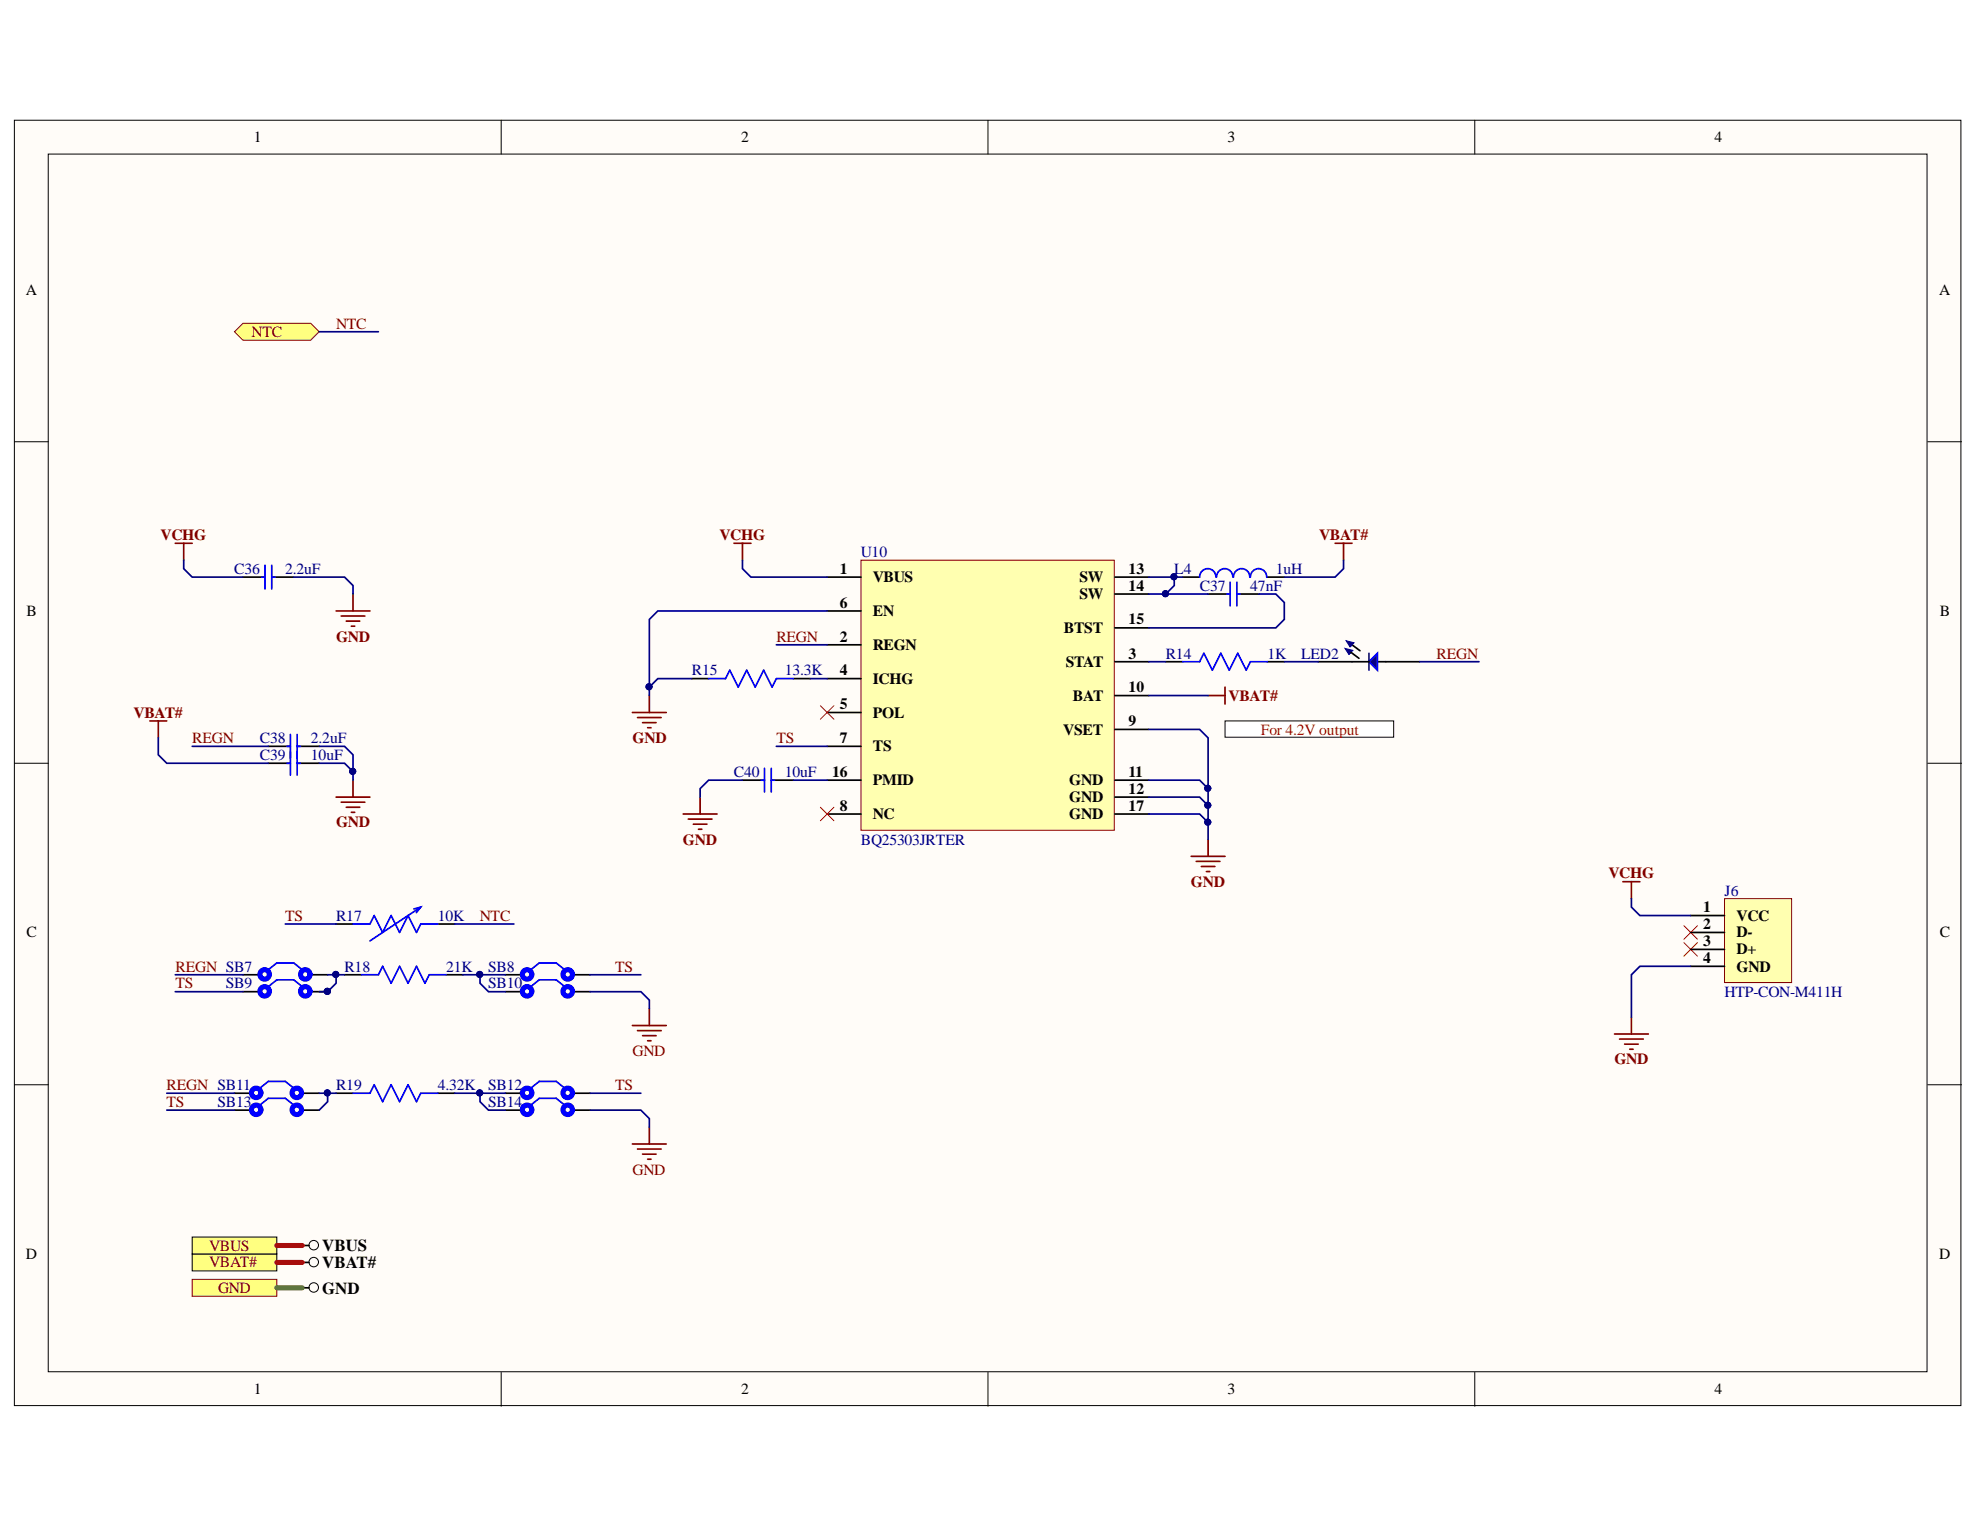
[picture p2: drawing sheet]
<svg xmlns="http://www.w3.org/2000/svg" width="279mm" height="216mm" viewBox="0 0 279 216" stroke-linecap="round" stroke-linejoin="round" font-family="sans-serif">
<g fill="#fffcf8" stroke="#000" stroke-width=".14">
<path d="M2 17h274.7v181.3h-274.7z"/>
<path d="M6.8 21.7h265.1v171.9h-265.1z"/>
</g>
<path d="M70.7 17v4.7M139.4 17v4.7M208.1 17v4.7M2 62.3h4.8M272 62.3h4.8M2 107.7h4.8M272 107.7h4.8M2 153.1h4.8M272 153.1h4.8M70.7 193.7v4.7M139.4 193.7v4.7M208.1 193.7v4.7" fill="none" stroke="#000" stroke-width=".14"/>
<path d="M37.9 107.7h3.1M41.9 107.7h3.1" fill="none" stroke="#000" stroke-width=".24"/>
<path d="M40.5 107.7h.5M41 106v3.4M41.9 106v3.4M41.9 107.7h.5" fill="none" stroke="#00f" stroke-width=".24"/>
<path d="M121.5 79h35.7v38.2h-35.7z" fill="#ffffb0" stroke="#800000" stroke-width=".14"/>
<g fill="none" stroke="#000" stroke-width=".24">
<path d="M116.7 81.4h4.8M116.7 91h4.8M116.7 95.8h4.8M116.7 86.2h4.8M157.3 81.4h4.8M157.3 93.4h4.8M157.3 98.2h4.8M157.3 83.8h4.8M157.3 88.6h4.8M116.7 100.5h4.8M116.7 105.3h4.8M116.7 114.9h4.8"/>
<path d="M116.7 110.1h4.8M157.3 114.9h4.8M157.3 102.9h4.8M157.3 110.1h4.8M157.3 112.5h4.8"/>
</g>
<path d="M115.8 113.9l1.9 1.9M117.7 113.9l-1.9 1.9" fill="none" stroke="#f00" stroke-width=".14"/>
<path d="M170.5 118.4v2.4M168.1 120.8h4.8M168.8 121.6h3.3M169.5 122.3h1.9M170.2 123h.5" fill="none" stroke="#800000" stroke-width=".24"/>
<path d="M172.9 101.7h23.8v2.3h-23.8z" fill="#fff" stroke="#000" stroke-width=".14"/>
<g fill="none" stroke="#000" stroke-width=".24">
<path d="M34.3 81.4h3.1M38.3 81.4h3.2M97.6 95.8h2.4M111.9 95.8h2.4M164.5 93.4h2.4M166.9 81.4h2.4M170.5 83.8h3.1M174.5 83.8h3.1M178.8 93.4h2.4M178.8 81.4h2.4M37.9 105.3h3.1M41.9 105.3h3.1"/>
<path d="M104.8 110.1h3.1M108.8 110.1h3.1"/>
</g>
<g fill="none" stroke="#00f" stroke-width=".24">
<path d="M37.4 79.8v3.3M38.3 79.8v3.3M36.9 81.4h.5M38.3 81.4h.5M100 95.8h2.4l.6-1.2 1.2 2.4 1.2-2.4 1.2 2.4 1.2-2.4 1.2 2.4 .5-1.2h2.4M166.9 93.4h2.4l.6-1.2 1.2 2.4 1.2-2.4 1.2 2.4 1.2-2.4 1.2 2.4 .5-1.2h2.4M171.6 81.4a1.15 1.15 0 0 0-1.2-1.2 1.15 1.15 0 0 0-1.1 1.2M173.1 83.8h.5M173.6 82.2v3.3M174 81.4a1.15 1.15 0 0 0-1.2-1.2 1.15 1.15 0 0 0-1.1 1.2M174.5 82.2v3.3M174.5 83.8h.5"/>
<path d="M176.4 81.4a1.15 1.15 0 0 0-1.2-1.2 1.15 1.15 0 0 0-1.1 1.2M178.7 81.4a1.15 1.15 0 0 0-1.1-1.2 1.15 1.15 0 0 0-1.1 1.2M40.5 105.3h.5M41 103.6v3.4M41.9 103.6v3.4M41.9 105.3h.5M107.4 110.1h.5M107.9 108.4v3.4M108.8 108.4v3.4M108.8 110.1h.5"/>
</g>
<g fill="none" stroke="#800000" stroke-width=".24">
<path d="M47.4 86.2h4.8M48.1 86.9h3.4M48.9 87.6h1.9M49.6 88.4h.5M49.8 83.8v2.4M91.6 98.2v2.3M47.4 112.5h4.8M48.1 113.2h3.4M48.9 113.9h1.9M49.6 114.6h.5M49.8 110.1v2.4M89.2 100.5h4.8"/>
<path d="M90 101.3h3.3M90.7 102h1.9M91.4 102.7h.5M96.4 114.9h4.8M97.1 115.6h3.4M97.8 116.3h2M98.6 117h.4M98.8 112.5v2.4"/>
</g>
<path d="M115.8 99.6l1.9 1.9M117.7 99.6l-1.9 1.9" fill="none" stroke="#f00" stroke-width=".14"/>
<path d="M27.1 180.5h12v2.4h-12z" fill-rule="evenodd" fill="#ffff80" stroke="#800000" stroke-width=".14"/>
<circle cx="44.3" cy="181.7" r=".67" fill="none" stroke="#000" stroke-width=".14"/>
<path d="M42.6 181.7h1" fill="none" stroke="#000" stroke-width=".24"/>
<path d="M27.1 176.9h12v2.4h-12z" fill-rule="evenodd" fill="#ffff80" stroke="#000" stroke-width=".14"/>
<circle cx="44.3" cy="178.1" r=".67" fill="none" stroke="#000" stroke-width=".14"/>
<path d="M42.6 178.1h1" fill="none" stroke="#000" stroke-width=".24"/>
<path d="M27.1 174.6h12v2.3h-12z" fill-rule="evenodd" fill="#ffff80" stroke="#000" stroke-width=".14"/>
<circle cx="44.3" cy="175.7" r=".67" fill="none" stroke="#000" stroke-width=".14"/>
<path d="M48.6 137.6h2.4M63 137.6h2.3M42.6 175.8h1" fill="none" stroke="#000" stroke-width=".24"/>
<path d="M24.7 76.7h2.4M25.9 76.7v2.3M103.6 76.7h2.4M104.8 76.7v2.3M188.4 76.7h2.4M189.6 76.7v2.3M170.5 98.2h2.4M172.9 97v2.3M21.1 101.7h2.4M22.3 101.7v2.4" fill="none" stroke="#800000" stroke-width=".24"/>
<path d="M51 137.6h2.4l.6-1.2 1.2 2.3 1.2-2.3 1.2 2.3 1.2-2.3 1.2 2.3 .6-1.1h2.4" fill="none" stroke="#00f" stroke-width=".24"/>
<path d="M33.1 46.8l1.2-1.2h9.5l1.2 1.2-1.2 1.2h-9.5z" fill-rule="evenodd" fill="#ffff80" stroke="#800000" stroke-width=".14"/>
<g fill="none" stroke="#000" stroke-width=".24">
<path d="M186 93.4h4.8M194.4 93.4h5.9M34.3 137.6h2.4M34.3 139.9h2.4M43.8 137.6h2.4M43.8 139.9h2.4M47.4 130.4h2.4M61.8 130.4h2.4M71.3 137.6h2.4M71.3 139.9h2.4M80.9 137.6h2.4M80.9 139.9h2.4"/>
<path d="M33.1 154.3h2.4M33.1 156.7h2.4M42.6 154.3h2.4M42.6 156.7h2.4M47.4 154.3h2.4M61.8 154.3h2.4M71.3 154.3h2.4M71.3 156.7h2.4M80.9 154.3h2.4M80.9 156.7h2.4"/>
</g>
<path d="M37.9 136.8l1.2-.9h2.4l1.1 .9M37.9 139.2l1.2-.9h2.4l1.1 .9M49.8 130.4h2.4l.6-1.2 1.2 2.4 1.2-2.4 1.2 2.4 1.2-2.4 1.2 2.4 .6-1.2h2.4M58.4 128.3l1-.3-.6 .8M59.4 128l-7.2 4.8M74.9 136.8l1.2-.9h2.4l1.2 .9M74.9 139.2l1.2-.9h2.4l1.2 .9M36.7 153.5l1.2-.9h2.4l1.2 .9M36.7 155.9l1.2-.9h2.4l1.2 .9M49.8 154.3h2.4l.6-1.2 1.2 2.4 1.2-2.4 1.2 2.4 1.2-2.4 1.2 2.4 .6-1.2h2.4M74.9 153.5l1.2-.9h2.4l1.2 .9M74.9 155.9l1.2-.9h2.4l1.2 .9" fill="none" stroke="#00f" stroke-width=".24"/>
<path d="M89.2 144.7h4.8M90 145.4h3.3M90.7 146.1h1.9M91.4 146.9h.5M91.6 142.3v2.4M91.6 159v2.4M89.2 161.4h4.8M90 162.1h3.3M90.7 162.9h1.9M91.4 163.6h.5" fill="none" stroke="#800000" stroke-width=".24"/>
<g fill="none" stroke="#00f" stroke-width=".72">
<circle cx="37.3" cy="139.9" r=".67"/>
<circle cx="37.3" cy="137.5" r=".67"/>
<circle cx="43.1" cy="139.9" r=".67"/>
<circle cx="43.1" cy="137.5" r=".67"/>
<circle cx="74.4" cy="139.9" r=".67"/>
<circle cx="74.4" cy="137.5" r=".67"/>
<circle cx="80.1" cy="139.9" r=".67"/>
<circle cx="80.1" cy="137.5" r=".67"/>
<circle cx="36.1" cy="156.6" r=".67"/>
<circle cx="36.1" cy="154.2" r=".67"/>
<circle cx="41.9" cy="156.6" r=".67"/>
<circle cx="41.9" cy="154.2" r=".67"/>
<circle cx="74.4" cy="156.6" r=".67"/>
<circle cx="74.4" cy="154.2" r=".67"/>
<circle cx="80.1" cy="156.6" r=".67"/>
<circle cx="80.1" cy="154.2" r=".67"/>
</g>
<circle cx="46.2" cy="139.9" r=".43" fill="#000080" stroke="#000080" stroke-width=".14"/>
<path d="M193.2 93.4l1.2-1.2v2.4z" fill="#0c0087"/>
<path d="M193.2 93.4l1.2-1.2v2.4z" fill="none" stroke="#00f" stroke-width=".24"/>
<path d="M193.2 92.2v2.4" fill="none" stroke="#11037f" stroke-width=".24"/>
<path d="M190.8 93.4h2.4M190.8 91l1.1 .8" fill="none" stroke="#000" stroke-width=".24"/>
<path d="M189.9 90.4l1.2 .3-.6 .6z" fill-rule="evenodd" fill="#0c0087"/>
<path d="M189.9 90.4l1.2 .3-.6 .6 .3-.3-.3 .3z" fill="none" stroke="#0c0087" stroke-width=".14"/>
<path d="M189.8 91.5l1.1 .3-.6 .5z" fill="#0c0087"/>
<path d="M189.8 91.5l1.1 .3-.6 .5 .3-.3-.3 .3z" fill="none" stroke="#0c0087" stroke-width=".14"/>
<path d="M190.6 92l1.2 .9" fill="none" stroke="#000" stroke-width=".24"/>
<path d="M229 124.4h2.4M230.2 124.4v2.4M227.8 145.9h4.8M228.5 146.6h3.4M229.3 147.3h1.9M230 148.1h.4M230.2 143.5v2.4" fill="none" stroke="#800000" stroke-width=".24"/>
<path d="M237.6 133l1.9 1.9M237.6 130.6l1.9 1.9M239.5 133l-1.9 1.9M239.5 130.6l-1.9 1.9" fill="none" stroke="#f00" stroke-width=".14"/>
<path d="M243.4 126.8h9.4v11.8h-9.4z" fill="#ffffb0" stroke="#800000" stroke-width=".14"/>
<path d="M238.6 129.2h4.8M238.6 131.6h4.8M238.6 134h4.8M238.6 136.4h4.8" fill="none" stroke="#000" stroke-width=".24"/>
<g fill="none" stroke="#000080" stroke-width=".24">
<path d="M45 46.8h8.4M25.9 79v1.2l1.2 1.2h7.2M104.8 79v1.2l1.2 1.2h10.7M189.6 79v1.2l-1.2 1.2h-7.2M41.5 81.4h7.1l1.2 1.2v1.2M97.6 95.8h-4.8l-1.2 1.2v1.2M109.5 91h7.2M114.3 95.8h2.4M116.7 86.2h-23.9l-1.2 1.2v9.6M162.1 83.8h8.4M162.1 81.4h4.8M162.1 98.2h8.4"/>
<path d="M162.1 93.4h2.4M165.7 81.4v1.2l-1.2 1.2M177.6 83.8h2.4l1.2 1.2v2.4l-1.2 1.2h-17.9M181.2 93.4h4.8M200.3 93.4h8.4M22.3 104.1v2.4l1.2 1.2h14.4M27.1 105.3h10.8M45 107.7h3.6l1.2 1.2v1.2M45 105.3h3.6l1.2 1.2v2.4M104.8 110.1h-4.8l-1.2 1.2v1.2M109.5 105.3h7.2M111.9 110.1h4.8"/>
<path d="M162.1 114.9h7.2l1.2 1.2M162.1 112.5h7.2l1.2 1.2M162.1 110.1h7.2l1.2 1.2v7.1M162.1 102.9h7.2l1.2 1.2v7.2M24.7 139.9h9.6M24.7 137.6h9.6M40.3 130.4h7.1M46.2 137.6h2.4M47.4 137.6v1.1l-1.2 1.2h-1.2M64.2 130.4h8.3M65.3 137.6h6M67.7 137.6v1.1l1.2 1.2h2.4"/>
<path d="M83.3 139.9h7.1l1.2 1.2v1.2M83.3 137.6h7.1M230.2 126.8v1.2l1.2 1.2h7.2M238.6 136.4h-7.2l-1.2 1.2v5.9M23.5 156.7h9.6M23.5 154.3h9.6M45 154.3h2.4M46.2 154.3v1.2l-1.2 1.2M64.2 154.3h7.1M67.7 154.3v1.2l1.2 1.2h2.4M83.3 156.7h7.1l1.2 1.1v1.2M83.3 154.3h7.1"/>
</g>
<path d="M39.1 181.7h3.5" fill="none" stroke="#38761d" stroke-width=".72"/>
<path d="M39.1 178.1h3.5M39.1 175.8h3.5" fill="none" stroke="#f00" stroke-width=".72"/>
<g fill="#000080" stroke="#000080" stroke-width=".14">
<circle cx="46.2" cy="154.2" r=".43"/>
<circle cx="47.4" cy="137.5" r=".43"/>
<circle cx="46.2" cy="139.9" r=".43"/>
<circle cx="49.8" cy="108.8" r=".43"/>
<circle cx="67.7" cy="154.2" r=".43"/>
<circle cx="67.7" cy="137.5" r=".43"/>
<circle cx="91.6" cy="96.9" r=".43"/>
<circle cx="170.4" cy="116" r=".43"/>
<circle cx="170.4" cy="113.6" r=".43"/>
<circle cx="170.4" cy="111.2" r=".43"/>
<circle cx="164.5" cy="83.8" r=".43"/>
<circle cx="165.7" cy="81.4" r=".43"/>
</g>
<g font-size="2.4">
<text x="45.5" y="178.9">VBAT#</text>
<text x="45.5" y="176.6">VBUS</text>
<text x="45.5" y="182.6">GND</text>
</g>
<g font-size="2.2">
<text x="35.8" y="20.1">1</text>
<text x="104.6" y="20.1">2</text>
<text x="173.2" y="20.1">3</text>
<text x="241.9" y="20.1">4</text>
<text x="3.6" y="41.6">A</text>
<text x="273.6" y="41.6">A</text>
<text x="118.5" y="81">1</text>
<text x="123.2" y="82.2">VBUS</text>
<text x="152.3" y="82.2">SW</text>
<text x="159.3" y="81">13</text>
<text x="159.3" y="83.4">14</text>
<text x="3.7" y="86.9">B</text>
<text x="118.5" y="85.7">6</text>
<text x="123.2" y="86.9">EN</text>
<text x="150.1" y="89.3">BTST</text>
<text x="152.3" y="84.6">SW</text>
<text x="159.3" y="88.1">15</text>
<text x="273.7" y="86.9">B</text>
<text x="118.5" y="90.6">2</text>
<text x="118.5" y="95.3">4</text>
<text x="123.2" y="91.7">REGN</text>
<text x="150.4" y="94.1">STAT</text>
<text x="159.3" y="92.9">3</text>
<text x="118.5" y="100.1">5</text>
<text x="123.2" y="96.5">ICHG</text>
<text x="123.2" y="101.3">POL</text>
<text x="151.4" y="98.9">BAT</text>
<text x="159.3" y="97.7">10</text>
<text x="118.5" y="104.8">7</text>
<text x="123.2" y="106">TS</text>
<text x="150" y="103.7">VSET</text>
<text x="159.3" y="102.5">9</text>
<text x="117.4" y="109.6">16</text>
<text x="123.2" y="110.8">PMID</text>
<text x="150.9" y="110.8">GND</text>
<text x="150.9" y="113.2">GND</text>
<text x="159.3" y="109.6">11</text>
<text x="159.3" y="112">12</text>
<text x="118.5" y="114.4">8</text>
<text x="123.2" y="115.6">NC</text>
<text x="150.9" y="115.6">GND</text>
<text x="159.3" y="114.4">17</text>
<text x="240.3" y="128.7">1</text>
<text x="240.3" y="131.1">2</text>
<text x="245.1" y="129.9">VCC</text>
<text x="3.7" y="132.3">C</text>
<text x="240.3" y="133.5">3</text>
<text x="240.3" y="135.9">4</text>
<text x="245.1" y="132.3">D-</text>
<text x="245.1" y="134.7">D+</text>
<text x="245.1" y="137.1">GND</text>
<text x="273.7" y="132.3">C</text>
<text x="3.6" y="177.7">D</text>
<text x="273.6" y="177.7">D</text>
<text x="35.8" y="196.8">1</text>
<text x="104.6" y="196.8">2</text>
<text x="173.2" y="196.8">3</text>
<text x="241.9" y="196.8">4</text>
</g>
<g font-size="2.2" fill="#800000">
<text x="35.5" y="47.6">NTC</text>
<text x="47.4" y="46.4">NTC</text>
<text x="22.7" y="76.2">VCHG</text>
<text x="101.5" y="76.2">VCHG</text>
<text x="186.1" y="76.2">VBAT#</text>
<text x="47.4" y="90.6">GND</text>
<text x="109.6" y="90.6">REGN</text>
<text x="202.7" y="92.9">REGN</text>
<text x="18.9" y="101.3">VBAT#</text>
<text x="173.4" y="98.9">VBAT#</text>
<text x="27.1" y="104.8">REGN</text>
<text x="89.3" y="104.8">GND</text>
<text x="109.6" y="104.8">TS</text>
<text x="47.4" y="116.7">GND</text>
<text x="96.4" y="119.2">GND</text>
<text x="168" y="125.1">GND</text>
<text x="227" y="123.9">VCHG</text>
<text x="40.2" y="129.9">TS</text>
<text x="67.7" y="129.9">NTC</text>
<text x="24.8" y="137.1">REGN SB7</text>
<text x="86.8" y="137.1">TS</text>
<text x="24.8" y="139.5">TS</text>
<text x="89.3" y="149">GND</text>
<text x="23.5" y="153.8">REGN SB11</text>
<text x="86.8" y="153.8">TS</text>
<text x="227.8" y="150.2">GND</text>
<text x="23.5" y="156.2">TS</text>
<text x="89.3" y="165.7">GND</text>
<text x="29.5" y="178.8">VBAT#</text>
<text x="29.5" y="176.5">VBUS</text>
<text x="30.8" y="182.5">GND</text>
</g>
<g font-size="2.2" fill="#000080">
<text x="33.1" y="81">C36</text>
<text x="40.2" y="81">2.2uF</text>
<text x="121.5" y="78.6">U10</text>
<text x="165.7" y="81">L4</text>
<text x="169.3" y="83.4">C37</text>
<text x="176.4" y="83.4">47nF</text>
<text x="180.1" y="81">1uH</text>
<text x="97.6" y="95.3">R15</text>
<text x="110.7" y="95.3">13.3K</text>
<text x="164.5" y="92.9">R14</text>
<text x="178.9" y="92.9">1K</text>
<text x="183.6" y="92.9">LED2</text>
<text x="36.7" y="107.2">C39</text>
<text x="36.7" y="104.8">C38</text>
<text x="43.9" y="107.2">10uF</text>
<text x="43.9" y="104.8">2.2uF</text>
<text x="103.6" y="109.6">C40</text>
<text x="110.7" y="109.6">10uF</text>
<text x="121.5" y="119.2">BQ25303JRTER</text>
<text x="47.4" y="129.9">R17</text>
<text x="61.8" y="129.9">10K</text>
<text x="243.4" y="126.4">J6</text>
<text x="48.6" y="137.1">R18</text>
<text x="63" y="137.1">21K</text>
<text x="68.9" y="137.1">SB8</text>
<text x="31.9" y="139.5">SB9</text>
<text x="68.9" y="139.5">SB10</text>
<text x="243.4" y="140.7">HTP-CON-M411H</text>
<text x="47.4" y="153.8">R19</text>
<text x="61.8" y="153.8">4.32K</text>
<text x="68.9" y="153.8">SB12</text>
<text x="30.7" y="156.2">SB13</text>
<text x="68.9" y="156.2">SB14</text>
</g>
<text font-size="2.2" fill="#f00" x="177.9" y="103.7">For 4.2V output</text>
</svg>
